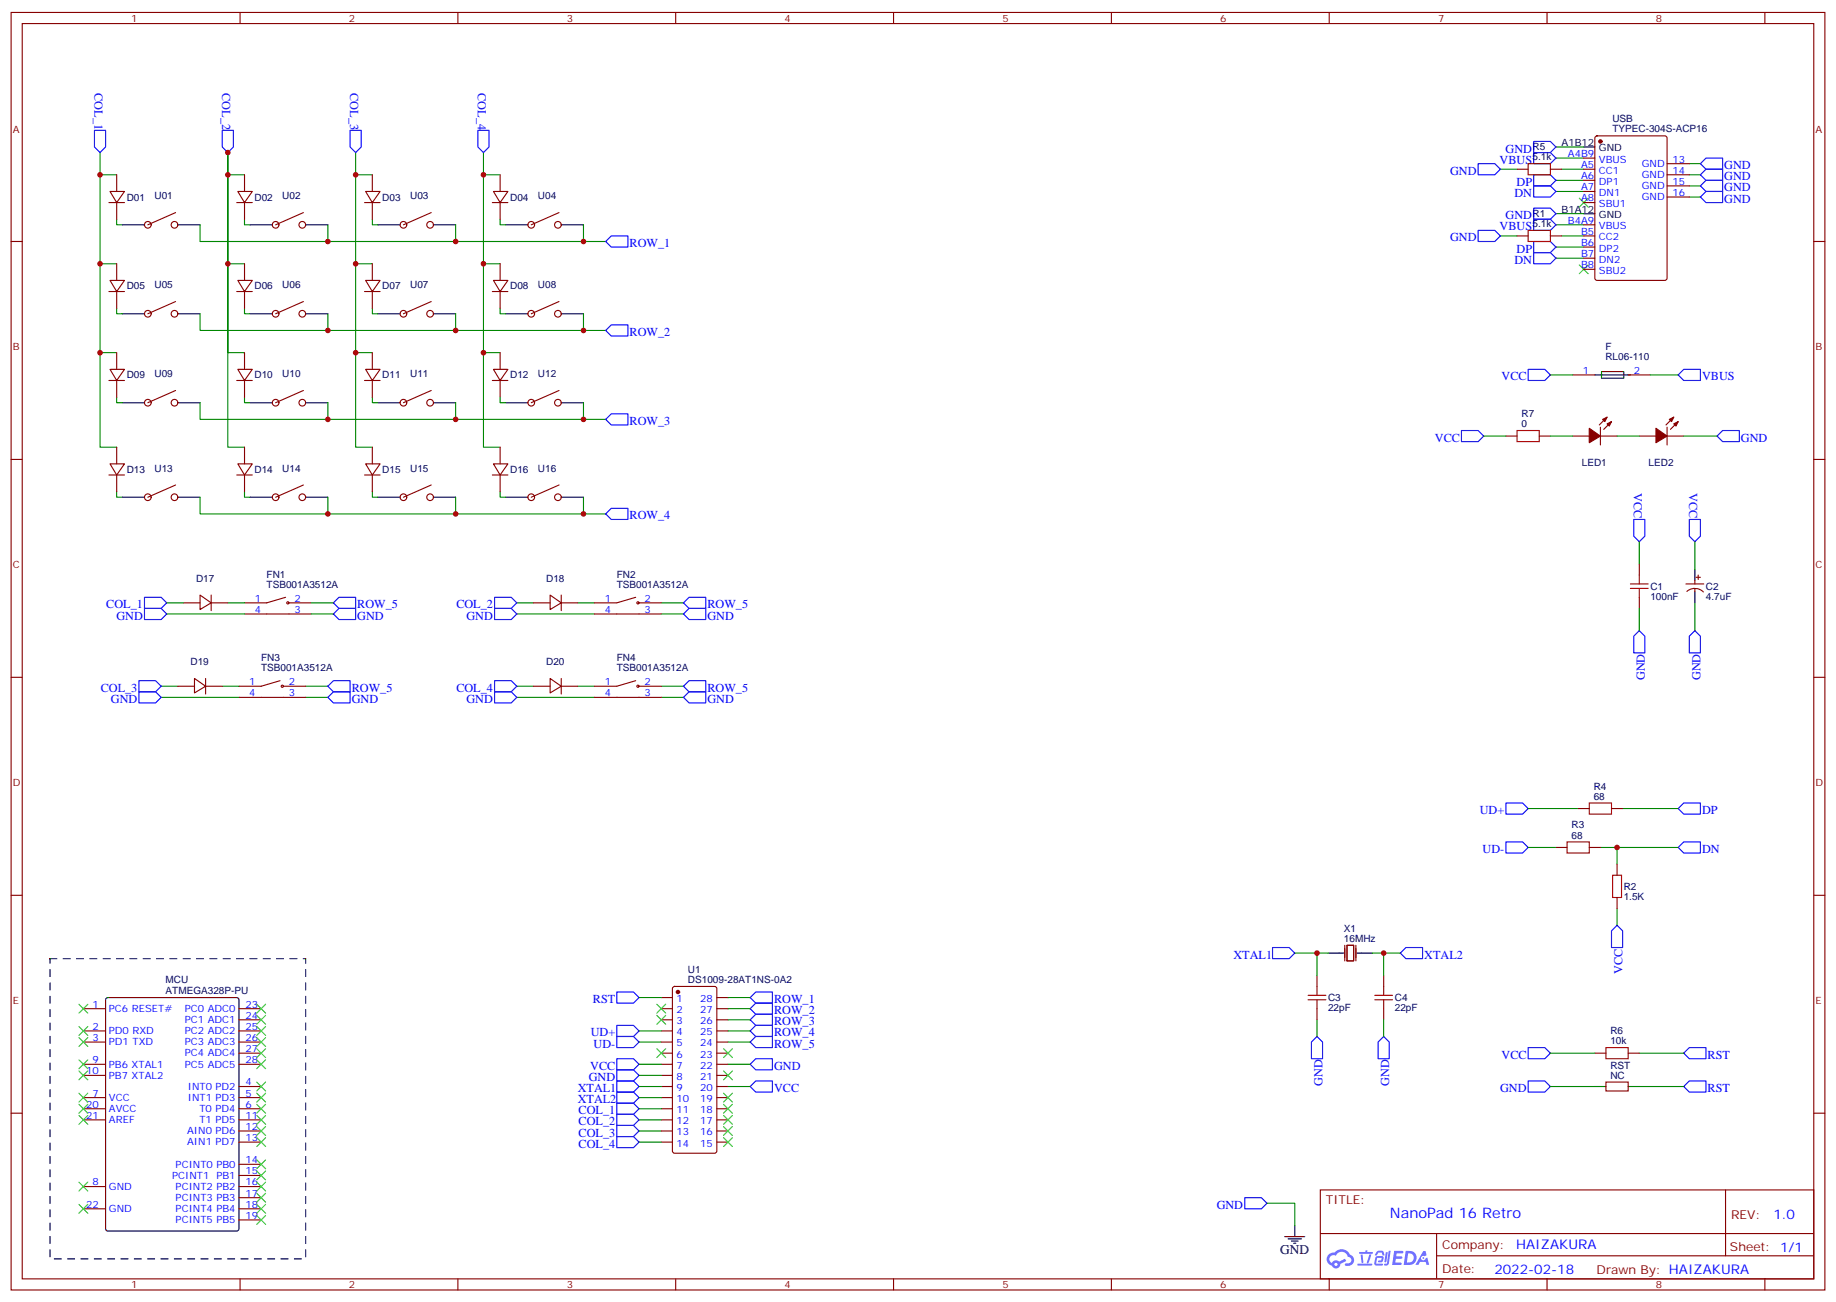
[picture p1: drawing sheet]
<svg xmlns="http://www.w3.org/2000/svg" width="583mm" height="413mm" viewBox="0 0 583 413" stroke-linecap="round" stroke-linejoin="round" font-family="sans-serif">
<g fill="none" stroke="#870000" stroke-width=".35">
<path d="M3.5 4h575.8v405.3h-575.8zM7.1 7.5h568.6v398.3h-568.6zM76.2 4v3.5M145.3 4v3.5M214.5 4v3.5M283.6 4v3.5M352.8 4v3.5M421.9 4v3.5M491.1 4v3.5M560.2 4v3.5M3.5 76.6h3.6M575.7 76.6h3.6"/>
<path d="M3.5 145.8h3.6M575.7 145.8h3.6M3.5 214.9h3.6M575.7 214.9h3.6M3.5 284.1h3.6M575.7 284.1h3.6M3.5 353.2h3.6M575.7 353.2h3.6M419.1 377.5h156.6v28.3h-156.6zM547.7 377.6v20.8M419.1 391.4h156.5M456 398.4h119.6"/>
<path d="M456 391.4v14.1M76.2 405.8v3.5M145.3 405.8v3.5M214.5 405.8v3.5M283.6 405.8v3.5M352.8 405.8v3.5M421.9 405.8v3.5M491.1 405.8v3.5M560.2 405.8v3.5"/>
</g>
<g fill="#5487ff">
<path d="M442.5 396.9h2.6l.3 .2-.1 .5-2 .1-.1 .9h1.6l.4 .4-.4 .4h-1.7l-.2 1.2h1.8l.2 .4-.2 .3-2.8 .1z"/>
<path d="M451.8 396.9h.7l.3 1.4-.6 .3a.74 .74 0 0 0-1.1 .3 .74 .74 0 0 0 .5 1 .74 .74 0 0 0 .9-.6l.5-.3 .6 2.3h-.8l-.2-.9h-1.9l-.5 .9h-.9z"/>
<path d="M439.9 397.3h.6l-.4 3a.31 .31 0 0 1-.4 .2 .31 .31 0 0 1-.2-.3z"/>
<path d="M440.8 396.9h.6l-.5 3.9a.89 .89 0 0 1-.7 .7 .89 .89 0 0 1-.9-.3l1-.4z"/>
<path d="M437.2 397l.6-.2 1.1 .1 .5 1.4h-.5l-.5-.9h-.8l-.6 .9h-.6z"/>
<path d="M436.8 398.7l1.8-.2a1.04 1.04 0 0 1 .6 1.1 1.04 1.04 0 0 1-.9 .9h-.6a.29 .29 0 0 1-.3-.3 .29 .29 0 0 1 .3-.3h.7l.2-.8-1.5 .1-.3 1.7h1.9a.29 .29 0 0 1 .3 .4 .29 .29 0 0 1-.3 .2h-2l-.4-.3 .2-2z"/>
<path d="M430.9 400.9h4.4a.3 .3 0 0 1 .3 .4 .3 .3 0 0 1-.3 .2h-4.3z"/>
<path d="M434.7 398h.6a4 4 0 0 1-1.2 2.8l-.2-.3z"/>
<path d="M431.9 398.1h.6l.3 2.3-.3 .4-.3-.3z"/>
<path d="M431.5 397.2h1.9l.2-.5h.5l-.1 .5h1.5a.29 .29 0 0 1 .3 .3 .29 .29 0 0 1-.3 .3h-3.9z"/>
<path d="M446.2 396.9l-.6 4.5h1.4a2.27 2.27 0 0 0 2.7-2.3 2.27 2.27 0 0 0-2.7-2.2zM447 397.7a1.5 1.5 0 0 1 1.8 1.5 1.5 1.5 0 0 1-1.9 1.4h-.3z"/>
<path d="M421.8 398a2.09 2.09 0 0 0 1 3.6 1.37 1.37 0 0 0 1.5 .9 1.37 1.37 0 0 0 1.1-1.5l1.9-.9-.4-.7-1.8 .9a1.4 1.4 0 0 0-2.3 .4 1.32 1.32 0 0 1-.7-1.8 1.32 1.32 0 0 1 2-.5 2.02 2.02 0 0 1 2-1.2 2.02 2.02 0 0 1 1.8 1.6 1.09 1.09 0 0 1 1 1.3 1.09 1.09 0 0 1-1.5 .7 .41 .41 0 0 0-.5 .4 .41 .41 0 0 0 .4 .4 1.89 1.89 0 0 0 2.4-1.1 1.89 1.89 0 0 0-1.2-2.4 2.98 2.98 0 0 0-5-.7l-1 .2zM423.6 401.2a.52 .52 0 0 1 1 0 .52 .52 0 0 1-1 0z"/>
<circle cx="451.8" cy="399.2" r=".28"/>
</g>
<g fill="none" stroke="#870000" stroke-width=".35">
<path d="M37 55.5v5.2M77.6 55.5v5.2M118.2 55.5v5.2M158.7 55.5v5.2M481.5 53.7h3.6M492.1 53.7h3.6M502.7 50.2h3.5M502.7 53.7h3.5M502.7 57.2h3.5M506.5 43.3l.4-.2h21.6l.6 .4 .1 44.8-.5 .6-21.8 .1-.6-.5-.1-44.7zM529.2 51.9h7M529.2 55.5h7"/>
<path d="M529.2 59h7M34.6 64.3h4.9M34.9 60.7h4.6l-2.5 3.6zM37 64.3v5.3M55.7 67.5l-8.8 3.8M75.1 64.3h5M75.5 60.7h4.6l-2.5 3.6zM77.6 64.3v5.3M96.3 67.5l-8.8 3.8M115.7 64.3h4.9M116.1 60.7h4.5l-2.4 3.6zM118.2 64.3v5.3"/>
<path d="M136.9 67.5l-8.8 3.8M156.3 64.3h4.9M156.6 60.7h4.6l-2.5 3.6zM158.7 64.3v5.3M177.4 67.5l-8.8 3.8M481.5 74.9h3.6M492.1 74.9h3.6M502.7 64.3h3.5M502.7 60.7h3.5M502.7 71.3h3.5M502.7 74.9h3.5M502.7 78.4h3.5"/>
<path d="M529.2 62.5h7M34.6 92.5h4.9M34.9 89h4.6l-2.5 3.5zM37 83.7v5.3M37 92.5v5.3M55.7 95.7l-8.8 3.9M75.1 92.5h5M75.5 89h4.6l-2.5 3.5zM77.6 83.7v5.3M77.6 92.5v5.3M96.3 95.7l-8.8 3.9M115.7 92.5h4.9"/>
<path d="M116.1 89h4.5l-2.4 3.5zM118.2 83.7v5.3M118.2 92.5v5.3M136.9 95.7l-8.8 3.9M156.3 92.5h4.9M156.6 89h4.6l-2.5 3.5zM158.7 83.7v5.3M158.7 92.5v5.3M177.4 95.7l-8.8 3.9M502.7 81.9h3.5M502.7 85.4h3.5M34.9 117.2h4.6l-2.5 3.5z"/>
<path d="M37 111.9v5.3M75.5 117.2h4.6l-2.5 3.5zM77.6 111.9v5.3M116.1 117.2h4.5l-2.4 3.5zM118.2 111.9v5.3M156.6 117.2h4.6l-2.5 3.5zM158.7 111.9v5.3M499.2 119h7M516.8 119h7.1M34.6 120.7h4.9M37 120.7v5.3M55.7 123.9l-8.8 3.9"/>
<path d="M75.1 120.7h5M77.6 120.7v5.3M96.3 123.9l-8.8 3.9M115.7 120.7h4.9M118.2 120.7v5.3M136.9 123.9l-8.8 3.9M156.3 120.7h4.9M158.7 120.7v5.3M177.4 123.9l-8.8 3.9M478 138.4h3.5M488.6 138.4h3.5M499.2 138.4h5.3"/>
<path d="M508 138.4h5.3M508 135.5v5.7M510.1 132.4l-2.5 2.4M511.5 133.8l-2.4 2.4M520.3 138.4h5.3M529.2 138.4h5.3M529.2 135.5v5.7M531.3 132.4l-2.5 2.4M532.7 133.8l-2.5 2.4M34.6 150.7h4.9M34.9 147.2h4.6l-2.5 3.5zM37 141.9v5.3"/>
<path d="M37 150.7v5.3M55.7 153.9l-8.8 3.9M75.1 150.7h5M75.5 147.2h4.6l-2.5 3.5zM77.6 141.9v5.3M77.6 150.7v5.3M96.3 153.9l-8.8 3.9M115.7 150.7h4.9M116.1 147.2h4.5l-2.4 3.5zM118.2 141.9v5.3M118.2 150.7v5.3M136.9 153.9l-8.8 3.9"/>
<path d="M156.3 150.7h4.9M156.6 147.2h4.6l-2.5 3.5zM158.7 141.9v5.3M158.7 150.7v5.3M177.4 153.9l-8.8 3.9M520.3 178.9v3.6M58.2 191.3h5.3M63.5 188.8l3.5 2.5-3.5 2.1zM67 191.3h5.3M67 188.8v4.9M77.6 194.8h21.2M90.7 189.5l-6 1.8h-7.1"/>
<path d="M91.7 191.3h7.1M169.3 191.3h5.3M174.6 188.8l3.6 2.5-3.6 2.1zM178.2 191.3h5.2M178.2 188.8v4.9M188.7 194.8h21.2M201.8 189.5l-6 1.8h-7.1M202.8 191.3h7.1M520.3 189.5v3.5M535.2 185.3h5.6M535.4 187.7a3.8 3.8 0 0 1 5.3 .1M538 184.2v1.1"/>
<path d="M538 186.7v1M538.3 183.2h1.5M539 182.5v1.4M56.4 217.7h5.3M61.7 215.3l3.6 2.4-3.6 2.2zM65.3 217.7h5.3M65.3 215.3v4.9M88.9 216l-6 1.7h-7.1M90 217.7h7M169.3 217.7h5.3M174.6 215.3l3.6 2.4-3.6 2.2zM178.2 217.7h5.2"/>
<path d="M178.2 215.3v4.9M201.8 216l-6 1.7h-7.1M202.8 217.7h7.1M75.8 221.3h21.2M188.7 221.3h21.2M500.9 256.5h3.6M511.5 256.5h3.6M493.9 268.9h3.5M504.5 268.9h3.5M513.3 274.2v3.5M426.9 299.9v5M427.6 299.9h2.1v5h-2.1z"/>
<path d="M430.4 299.9v5M513.3 284.8v3.5M209.9 316.5h3.5M213.7 313.2l.4-.2h12.7l.7 .4v51.8l-.4 .6-13 .1-.6-.5-.1-51.7zM227.5 316.5h3.6M418 309.5v3.5M439.2 309.5v3.5M26.5 320h7M26.5 327.1h7M26.5 330.6h7M26.5 337.7h7M75.8 320h7.1"/>
<path d="M75.8 323.6h7.1M75.8 327.1h7.1M75.8 330.6h7.1M75.8 334.2h7.1M75.8 337.7h7.1M209.9 320h3.5M209.9 323.6h3.5M209.9 327.1h3.5M209.9 330.6h3.5M209.9 334.2h3.5M209.9 337.7h3.5M227.5 320h3.6"/>
<path d="M227.5 323.6h3.6M227.5 327.1h3.6M227.5 330.6h3.6M227.5 334.2h3.6M227.5 337.7h3.6M418 320v3.6M439.2 320v3.6M506.2 334.2h3.6M516.8 334.2h3.5M26.5 341.2h7M26.5 348.3h7M26.5 351.8h7"/>
<path d="M26.5 355.3h7M75.8 344.7h7.1M75.8 348.3h7.1M75.8 351.8h7.1M75.8 355.3h7.1M75.8 358.8h7.1M209.9 341.2h3.5M209.9 344.7h3.5M209.9 348.3h3.5M209.9 351.8h3.5M209.9 355.3h3.5M209.9 358.8h3.5"/>
<path d="M227.5 341.2h3.6M227.5 344.7h3.6M227.5 348.3h3.6M227.5 351.8h3.6M227.5 355.3h3.6M227.5 358.8h3.6M509.8 343.3h7v2.8h-7zM26.5 376.5h7M75.8 362.4h7.1M75.8 376.5h7.1M75.8 369.4h7.1M75.8 373h7.1"/>
<path d="M209.9 362.4h3.5M227.5 362.4h3.6M26.5 383.5h7M75.8 380h7.1M75.8 383.5h7.1M75.8 387.1h7.1"/>
<circle cx="46.9" cy="71.3" r="1.06"/>
<circle cx="55.4" cy="71.3" r="1.06"/>
<circle cx="87.5" cy="71.3" r="1.06"/>
<circle cx="96" cy="71.3" r="1.06"/>
<circle cx="128.1" cy="71.3" r="1.06"/>
<circle cx="136.5" cy="71.3" r="1.06"/>
<circle cx="168.6" cy="71.3" r="1.06"/>
<circle cx="177.1" cy="71.3" r="1.06"/>
<circle cx="46.9" cy="99.6" r="1.06"/>
<circle cx="55.4" cy="99.6" r="1.06"/>
<circle cx="87.5" cy="99.6" r="1.06"/>
<circle cx="96" cy="99.6" r="1.06"/>
<circle cx="128.1" cy="99.6" r="1.06"/>
<circle cx="136.5" cy="99.6" r="1.06"/>
<circle cx="168.6" cy="99.6" r="1.06"/>
<circle cx="177.1" cy="99.6" r="1.06"/>
<circle cx="46.9" cy="127.8" r="1.06"/>
<circle cx="55.4" cy="127.8" r="1.06"/>
<circle cx="87.5" cy="127.8" r="1.06"/>
<circle cx="96" cy="127.8" r="1.06"/>
<circle cx="128.1" cy="127.8" r="1.06"/>
<circle cx="136.5" cy="127.8" r="1.06"/>
<circle cx="168.6" cy="127.8" r="1.06"/>
<circle cx="177.1" cy="127.8" r="1.06"/>
<circle cx="46.9" cy="157.8" r="1.06"/>
<circle cx="55.4" cy="157.8" r="1.06"/>
<circle cx="87.5" cy="157.8" r="1.06"/>
<circle cx="96" cy="157.8" r="1.06"/>
<circle cx="128.1" cy="157.8" r="1.06"/>
<circle cx="136.5" cy="157.8" r="1.06"/>
<circle cx="168.6" cy="157.8" r="1.06"/>
<circle cx="177.1" cy="157.8" r="1.06"/>
<circle cx="91.4" cy="191.3" r=".35"/>
<circle cx="202.5" cy="191.3" r=".35"/>
<circle cx="89.6" cy="217.7" r=".35"/>
<circle cx="202.5" cy="217.7" r=".35"/>
</g>
<g fill="#870000" stroke="#870000" stroke-width=".35">
<path d="M510.1 134.5l1.4-.7-.7 1.4z"/>
<path d="M508.7 133.1l1.4-.7-.7 1.4z"/>
<path d="M504.5 135.9l3.5 2.5-3.5 2.1z"/>
<path d="M531.3 134.5l1.4-.7-.7 1.4z"/>
<path d="M529.9 133.1l1.4-.7-.7 1.4z"/>
<path d="M525.6 135.9l3.6 2.5-3.6 2.1z"/>
<circle cx="215.2" cy="314.7" r=".53"/>
<circle cx="508" cy="44.9" r=".53"/>
</g>
<g fill="none" stroke="#000" stroke-width=".35">
<path d="M502.7 46.6h3.5M38.8 71.3h7.1M56.4 71.3h7.1M79.4 71.3h7M97 71.3h7.1M119.9 71.3h7.1M137.6 71.3h7M160.5 71.3h7.1M178.2 71.3h7M502.7 67.8h3.5M38.8 99.6h7.1M56.4 99.6h7.1"/>
<path d="M79.4 99.6h7M97 99.6h7.1M119.9 99.6h7.1M137.6 99.6h7M160.5 99.6h7.1M178.2 99.6h7M506.2 119h11.3M508.4 117.9h7v2.1h-7zM38.8 127.8h7.1M56.4 127.8h7.1M79.4 127.8h7M97 127.8h7.1"/>
<path d="M119.9 127.8h7.1M137.6 127.8h7M160.5 127.8h7.1M178.2 127.8h7M38.8 157.8h7.1M56.4 157.8h7.1M79.4 157.8h7M97 157.8h7.1M119.9 157.8h7.1M137.6 157.8h7M160.5 157.8h7.1M178.2 157.8h7"/>
<path d="M538 180.7v3.5M538 187.7v3.6M33.7 316.7l.5-.2h40.9l.7 .4v73l-.4 .6-41.2 .1-.6-.5-.1-72.9zM421.6 302.4h4.9M430.7 302.4h5M506.2 344.7h3.6M516.8 344.7h3.5M407.8 392.4h6.4M408.9 393.1h4.2M409.9 393.8h2.1M410.6 394.5h.7M411 388.8v3.6"/>
</g>
<g fill="none" stroke="#3c3" stroke-width=".35">
<path d="M501.3 62.9l2.8 2.8M504.1 62.9l-2.8 2.8M501.3 84l2.8 2.9M504.1 84l-2.8 2.9M25 318.6l2.9 2.9M27.9 318.6l-2.9 2.9M81.5 318.6l2.8 2.9M84.3 318.6l-2.8 2.9M208.5 318.6l2.8 2.9M211.3 318.6l-2.8 2.9M25 325.7l2.9 2.8M25 329.2l2.9 2.8"/>
<path d="M25 336.3l2.9 2.8M25 339.8l2.9 2.8M27.9 325.7l-2.9 2.8M27.9 329.2l-2.9 2.8M27.9 336.3l-2.9 2.8M27.9 339.8l-2.9 2.8M81.5 322.2l2.8 2.8M81.5 325.7l2.8 2.8M81.5 329.2l2.8 2.8M81.5 332.7l2.8 2.9M81.5 336.3l2.8 2.8M84.3 325.7l-2.8 2.8"/>
<path d="M84.3 322.2l-2.8 2.8M84.3 329.2l-2.8 2.8M84.3 332.7l-2.8 2.9M84.3 336.3l-2.8 2.8M208.5 332.7l2.8 2.9M208.5 322.2l2.8 2.8M211.3 322.2l-2.8 2.8M211.3 332.7l-2.8 2.9M229.7 339.8l2.8 2.8M229.7 332.7l2.8 2.9M232.5 339.8l-2.8 2.8M232.5 332.7l-2.8 2.9"/>
<path d="M25 346.9l2.9 2.8M25 350.4l2.9 2.8M25 353.9l2.9 2.8M27.9 346.9l-2.9 2.8M27.9 350.4l-2.9 2.8M27.9 353.9l-2.9 2.8M81.5 343.3l2.8 2.8M81.5 346.9l2.8 2.8M81.5 350.4l2.8 2.8M81.5 353.9l2.8 2.8M81.5 357.4l2.8 2.9M84.3 343.3l-2.8 2.8"/>
<path d="M84.3 346.9l-2.8 2.8M84.3 350.4l-2.8 2.8M84.3 353.9l-2.8 2.8M84.3 357.4l-2.8 2.9M229.7 353.9l2.8 2.8M229.7 350.4l2.8 2.8M229.7 346.9l2.8 2.8M229.7 357.4l2.8 2.9M232.5 353.9l-2.8 2.8M232.5 350.4l-2.8 2.8M232.5 346.9l-2.8 2.8M232.5 357.4l-2.8 2.9"/>
<path d="M25 375.1l2.9 2.8M27.9 375.1l-2.9 2.8M81.5 361l2.8 2.8M81.5 368l2.8 2.8M81.5 371.5l2.8 2.9M81.5 375.1l2.8 2.8M81.5 378.6l2.8 2.8M84.3 361l-2.8 2.8M84.3 368l-2.8 2.8M84.3 371.5l-2.8 2.9M84.3 375.1l-2.8 2.8M84.3 378.6l-2.8 2.8"/>
<path d="M229.7 361l2.8 2.8M232.5 361l-2.8 2.8M25 382.1l2.9 2.9M27.9 382.1l-2.9 2.9M81.5 382.1l2.8 2.9M81.5 385.7l2.8 2.8M84.3 382.1l-2.8 2.9M84.3 385.7l-2.8 2.8"/>
</g>
<g fill="none" stroke="#00f" stroke-width=".35">
<path d="M30 41.3h3.5v5.3l-1.8 1.8-1.7-1.8zM70.6 41.3h3.5v5.3l-1.8 1.8-1.7-1.8zM111.1 41.3h3.6v5.3l-1.8 1.8-1.8-1.8zM151.7 41.3h3.5v5.3l-1.7 1.8-1.8-1.8zM469.2 51.9h5.3l1.7 1.8-1.7 1.8h-5.3zM486.8 59h5.3l1.8 1.7-1.8 1.8h-5.3zM486.8 55.5h5.3l1.8 1.7-1.8 1.8h-5.3zM486.8 48.4h5.3l1.8 1.8-1.8 1.7h-5.3zM486.8 44.9h5.3l1.8 1.7-1.8 1.8h-5.3zM541.5 57.2h5.3v3.5h-5.3l-1.7-1.7zM541.5 53.7h5.3v3.5h-5.3l-1.7-1.7zM541.5 50.2h5.3v3.5h-5.3l-1.7-1.8z"/>
<path d="M192.3 76.6l1.7-1.7h5.3v3.5h-5.3zM469.2 73.1h5.3l1.7 1.8-1.7 1.7h-5.3zM486.8 76.6h5.3l1.8 1.8-1.8 1.8h-5.3zM486.8 69.6h5.3l1.8 1.7-1.8 1.8h-5.3zM486.8 66h5.3l1.8 1.8-1.8 1.8h-5.3zM541.5 60.7h5.3v3.6h-5.3l-1.7-1.8zM486.8 80.2h5.3l1.8 1.7-1.8 1.8h-5.3zM194 103.1h5.3v3.5h-5.3l-1.7-1.8zM485.1 117.2h5.3l1.7 1.8-1.7 1.7h-5.3zM532.7 119l1.8-1.8h5.3v3.5h-5.3zM194 131.3h5.3v3.5h-5.3l-1.7-1.7zM463.9 136.6h5.3l1.8 1.8-1.8 1.7h-5.3z"/>
<path d="M546.8 136.6h5.3v3.5h-5.3l-1.8-1.7zM194 161.3h5.3v3.5h-5.3l-1.7-1.7zM518.6 164.8h3.5v5.3l-1.8 1.8-1.7-1.8zM536.2 164.8h3.6v5.3l-1.8 1.8-1.8-1.8zM45.9 189.5h5.3l1.7 1.8-1.7 1.7h-5.3zM45.9 193h5.3l1.7 1.8-1.7 1.8h-5.3zM107.6 189.5h5.3v3.5h-5.3l-1.8-1.7zM107.6 193h5.3v3.6h-5.3l-1.8-1.8zM157 193h5.3l1.7 1.8-1.7 1.8h-5.3zM157 189.5h5.3l1.7 1.8-1.7 1.7h-5.3zM218.7 193h5.3v3.6h-5.3l-1.7-1.8zM218.7 189.5h5.3v3.5h-5.3l-1.7-1.7z"/>
<path d="M44.1 219.5h5.3l1.8 1.8-1.8 1.7h-5.3zM44.1 216h5.3l1.8 1.7-1.8 1.8h-5.3zM105.8 219.5h5.3v3.5h-5.3l-1.7-1.7zM105.8 216h5.3v3.5h-5.3l-1.7-1.8zM157 219.5h5.3l1.7 1.8-1.7 1.7h-5.3zM157 216h5.3l1.7 1.7-1.7 1.8h-5.3zM218.7 219.5h5.3v3.5h-5.3l-1.7-1.7zM218.7 216h5.3v3.5h-5.3l-1.7-1.8zM520.3 200.1l1.8 1.8v5.3h-3.5v-5.3zM538 200.1l1.8 1.8v5.3h-3.6v-5.3zM478 254.8h5.3l1.8 1.7-1.8 1.8h-5.3zM534.5 254.8h5.3v3.5h-5.3l-1.8-1.8z"/>
<path d="M478 267.1h5.3l1.8 1.8-1.8 1.8h-5.3zM534.5 267.1h5.3v3.6h-5.3l-1.8-1.8zM513.3 293.6l1.8 1.7v5.3h-3.6v-5.3zM195.8 314.7h5.3l1.7 1.8-1.7 1.8h-5.3zM239.9 314.7h5.3v3.6h-5.3l-1.8-1.8zM239.9 318.3h5.3v3.5h-5.3l-1.8-1.8zM403.9 300.6h5.3l1.8 1.8-1.8 1.8h-5.3zM446.3 300.6h5.3v3.6h-5.3l-1.8-1.8zM195.8 339.4h5.3l1.7 1.8-1.7 1.8h-5.3zM195.8 335.9h5.3l1.7 1.8-1.7 1.7h-5.3zM195.8 328.9h5.3l1.7 1.7-1.7 1.8h-5.3zM195.8 325.3h5.3l1.7 1.8-1.7 1.8h-5.3z"/>
<path d="M238.1 337.7l1.8-1.8h5.3v3.5h-5.3zM238.1 323.6l1.8-1.8h5.3v3.5h-5.3zM239.9 325.3h5.3v3.6h-5.3l-1.8-1.8zM239.9 328.9h5.3v3.5h-5.3l-1.8-1.8zM418 328.9l1.8 1.7v5.3h-3.5v-5.3zM437.4 330.6l1.8-1.7 1.8 1.7v5.3h-3.6zM485.1 332.4h5.3l1.7 1.8-1.7 1.7h-5.3zM536.2 332.4h5.3v3.5h-5.3l-1.7-1.7zM195.8 343h5.3l1.7 1.7-1.7 1.8h-5.3zM195.8 346.5h5.3l1.7 1.8-1.7 1.7h-5.3zM195.8 350h5.3l1.7 1.8-1.7 1.8h-5.3zM195.8 353.6h5.3l1.7 1.7-1.7 1.8h-5.3z"/>
<path d="M195.8 357.1h5.3l1.7 1.7-1.7 1.8h-5.3zM239.9 343h5.3v3.5h-5.3l-1.8-1.8zM485.1 343h5.3l1.7 1.7-1.7 1.8h-5.3zM536.2 343h5.3v3.5h-5.3l-1.7-1.8zM195.8 360.6h5.3l1.7 1.8-1.7 1.7h-5.3zM395.1 380h5.3l1.8 1.8-1.8 1.7h-5.3z"/>
</g>
<g fill="none" stroke="#008700" stroke-width=".35">
<path d="M31.7 48.4v63.5h5.3M31.7 55.5h5.3M72.3 55.5h5.3M112.9 48.4v63.5h5.3M112.9 55.5h5.3M153.5 48.4v93.5h5.2M153.5 55.5h5.2M476.2 53.7h5.3M493.9 57.2h8.8M493.9 50.2h8.8M493.9 46.6h8.8M495.7 53.7h7"/>
<path d="M536.2 55.5h3.6M536.2 59h3.6M536.2 51.9h3.6M37 69.6v1.7h1.8M63.5 71.3v5.3h128.8M77.6 69.6v1.7h1.8M104.1 71.3v5.3M118.2 69.6v1.7h1.7M144.6 71.3v5.3M158.7 69.6v1.7h1.8M185.2 71.3v5.3M476.2 74.9h5.3"/>
<path d="M493.9 78.4h8.8M493.9 60.7h8.8M493.9 71.3h8.8M493.9 67.8h8.8M495.7 74.9h7M536.2 62.5h3.6M31.7 83.7h5.3M37 97.8v1.8h1.8M63.5 99.6v5.2h128.8M72.3 83.7h5.3M77.6 97.8v1.8h1.8M104.1 99.6v5.2"/>
<path d="M112.9 83.7h5.3M118.2 97.8v1.8h1.7M144.6 99.6v5.2M153.5 83.7h5.2M158.7 97.8v1.8h1.8M185.2 99.6v5.2M493.9 81.9h8.8M31.7 111.9v30h5.3M77.6 111.9h-5.3v-63.5v93.5h5.3M112.9 111.9v30h5.3M153.5 111.9h5.2M492.1 119h7.1"/>
<path d="M523.9 119h8.8M37 126v1.8h1.8M63.5 127.8v5.3h128.8M77.6 126v1.8h1.8M104.1 127.8v5.3M118.2 126v1.8h1.7M144.6 127.8v5.3M158.7 126v1.8h1.8M185.2 127.8v5.3M471 138.4h7M492.1 138.4h7.1M513.3 138.4h7"/>
<path d="M534.5 138.4h10.5M37 156v1.8h1.8M63.5 157.8v5.3h128.8M77.6 156v1.8h1.8M104.1 157.8v5.3M118.2 156v1.8h1.7M144.6 157.8v5.3M158.7 156v1.8h1.8M185.2 157.8v5.3M520.3 171.9v7M538 171.9v8.8M52.9 191.3h5.3"/>
<path d="M52.9 194.8h24.7M72.3 191.3h5.3M98.8 191.3h7M98.8 194.8h7M164 191.3h5.3M164 194.8h24.7M183.4 191.3h5.3M209.9 191.3h7.1M209.9 194.8h7.1M520.3 193v7.1M538 191.3v8.8M51.2 217.7h5.2"/>
<path d="M70.6 217.7h5.2M97 217.7h7.1M164 217.7h5.3M183.4 217.7h5.3M209.9 217.7h7.1M51.2 221.3h24.6M97 221.3h7.1M164 221.3h24.7M209.9 221.3h7.1M485.1 256.5h15.8M515.1 256.5h17.6M485.1 268.9h8.8"/>
<path d="M508 268.9h24.7M513.3 268.9v5.3M513.3 288.3v5.3M202.8 316.5h7.1M231.1 316.5h7M411 302.4h10.6M418 302.4v7.1M435.7 302.4h8.8M439.2 302.4v7.1M202.8 337.7h7.1M202.8 327.1h7.1M202.8 330.6h7.1"/>
<path d="M231.1 337.7h7M231.1 327.1h7M231.1 330.6h7M231.1 320h7M231.1 323.6h7M418 323.6v5.3M439.2 323.6v5.3M492.1 334.2h14.1M520.3 334.2h14.2M202.8 341.2h7.1M202.8 344.7h7.1M202.8 348.3h7.1"/>
<path d="M202.8 351.8h7.1M202.8 355.3h7.1M202.8 358.8h7.1M231.1 344.7h7M492.1 344.7h14.1M520.3 344.7h14.2M202.8 362.4h7.1M402.2 381.8h8.8v7"/>
</g>
<g fill="none" stroke="#a10000" stroke-width=".35">
<path d="M485.1 51.9h7v3.6h-7zM485.1 73.1h7v3.5h-7zM481.5 136.6h7.1v3.5h-7.1zM517.5 186.7h5.7M517.5 185.3h5.7M520.3 182.5v2.8M520.3 186.7v2.8M504.5 254.8h7v3.5h-7zM497.4 267.1h7.1v3.6h-7.1zM511.9 277.7h2.8v7.1h-2.8zM415.2 315.8h5.7M415.2 317.2h5.7"/>
<path d="M418 313v2.8M418 317.2v2.8M436.4 315.8h5.6M436.4 317.2h5.6M439.2 313v2.8M439.2 317.2v2.8M509.8 332.4h7v3.5h-7z"/>
</g>
<path d="M15.9 304.2h81.1v95.2h-81.1z" fill="none" stroke="#000" stroke-width=".35" stroke-dasharray="2.1 2.1"/>
<g fill="#c00">
<circle cx="153.5" cy="111.9" r=".88"/>
<circle cx="153.5" cy="83.7" r=".88"/>
<circle cx="153.5" cy="55.5" r=".88"/>
<circle cx="104.1" cy="163.1" r=".88"/>
<circle cx="144.6" cy="163.1" r=".88"/>
<circle cx="185.2" cy="163.1" r=".88"/>
<circle cx="112.9" cy="111.9" r=".88"/>
<circle cx="72.3" cy="48.4" r=".88"/>
<circle cx="31.8" cy="111.9" r=".88"/>
<circle cx="185.2" cy="133.1" r=".88"/>
<circle cx="185.2" cy="104.8" r=".88"/>
<circle cx="185.2" cy="76.6" r=".88"/>
<circle cx="144.6" cy="133.1" r=".88"/>
<circle cx="104.1" cy="133.1" r=".88"/>
<circle cx="144.6" cy="76.6" r=".88"/>
<circle cx="104.1" cy="76.6" r=".88"/>
<circle cx="144.6" cy="104.8" r=".88"/>
<circle cx="104.1" cy="104.8" r=".88"/>
<circle cx="112.9" cy="83.7" r=".88"/>
<circle cx="112.9" cy="55.5" r=".88"/>
<circle cx="72.3" cy="83.7" r=".88"/>
<circle cx="72.3" cy="55.5" r=".88"/>
<circle cx="31.8" cy="83.7" r=".88"/>
<circle cx="31.8" cy="55.5" r=".88"/>
<circle cx="513.3" cy="268.9" r=".88"/>
<circle cx="418" cy="302.4" r=".88"/>
<circle cx="439.2" cy="302.4" r=".88"/>
</g>
<text font-size="4.6" fill="#00f" x="441.2" y="386.6">NanoPad 16 Retro</text>
<g font-size="4.2" fill="#00f">
<text x="562.9" y="386.8">1.0</text>
<text x="481.3" y="396.4">HAIZAKURA</text>
<text x="474.4" y="404.2">2022-02-18</text>
</g>
<text font-size="4.2" x="406.4" y="398">GND</text>
<g font-size="3.9" fill="#00f">
<text x="30" y="29.5" transform="rotate(90 30 29.5)">COL_1</text>
<text x="70.6" y="29.5" transform="rotate(90 70.6 29.5)">COL_2</text>
<text x="111.1" y="29.5" transform="rotate(90 111.1 29.5)">COL_3</text>
<text x="151.7" y="29.5" transform="rotate(90 151.7 29.5)">COL_4</text>
<text x="476" y="51.9">VBUS</text>
<text x="477.9" y="48.4">GND</text>
<text x="547.3" y="53.7">GND</text>
<text x="460.3" y="55.5">GND</text>
<text x="481.4" y="59">DP</text>
<text x="547.3" y="57.2">GND</text>
<text x="480.7" y="62.5">DN</text>
<text x="547.3" y="64.3">GND</text>
<text x="547.3" y="60.7">GND</text>
<text x="477.9" y="69.6">GND</text>
<text x="460.3" y="76.6">GND</text>
<text x="476" y="73.1">VBUS</text>
<text x="199.8" y="78.4">ROW_1</text>
<text x="480.7" y="83.7">DN</text>
<text x="481.4" y="80.2">DP</text>
<text x="199.8" y="106.6">ROW_2</text>
<text x="476.6" y="120.7">VCC</text>
<text x="540.3" y="120.7">VBUS</text>
<text x="199.8" y="134.8">ROW_3</text>
<text x="455.5" y="140.1">VCC</text>
<text x="552.6" y="140.1">GND</text>
<text x="518.6" y="156.5" transform="rotate(90 518.6 156.5)">VCC</text>
<text x="536.2" y="156.5" transform="rotate(90 536.2 156.5)">VCC</text>
<text x="199.8" y="164.8">ROW_4</text>
<text x="33.7" y="193">COL_1</text>
<text x="36.9" y="196.6">GND</text>
<text x="113.4" y="193">ROW_5</text>
<text x="113.4" y="196.6">GND</text>
<text x="144.9" y="193">COL_2</text>
<text x="148.1" y="196.6">GND</text>
<text x="224.5" y="196.6">GND</text>
<text x="224.5" y="193">ROW_5</text>
<text x="522.1" y="215.8" transform="rotate(-90 522.1 215.8)">GND</text>
<text x="539.8" y="215.8" transform="rotate(-90 539.8 215.8)">GND</text>
<text x="32" y="219.5">COL_3</text>
<text x="111.7" y="219.5">ROW_5</text>
<text x="144.9" y="219.5">COL_4</text>
<text x="224.5" y="219.5">ROW_5</text>
<text x="35.2" y="223">GND</text>
<text x="111.7" y="223">GND</text>
<text x="148.1" y="223">GND</text>
<text x="224.5" y="223">GND</text>
<text x="469.7" y="258.3">UD+</text>
<text x="540.3" y="258.3">DP</text>
<text x="470.6" y="270.7">UD-</text>
<text x="540.3" y="270.7">DN</text>
<text x="391.5" y="304.2">XTAL1</text>
<text x="452.1" y="304.2">XTAL2</text>
<text x="515.1" y="308.9" transform="rotate(-90 515.1 308.9)">VCC</text>
<text x="188.2" y="318.3">RST</text>
<text x="245.7" y="318.3">ROW_1</text>
<text x="245.7" y="321.8">ROW_2</text>
<text x="187.5" y="328.9">UD+</text>
<text x="245.7" y="325.3">ROW_3</text>
<text x="245.7" y="328.9">ROW_4</text>
<text x="188.4" y="332.4">UD-</text>
<text x="245.7" y="332.4">ROW_5</text>
<text x="476.6" y="335.9">VCC</text>
<text x="542" y="335.9">RST</text>
<text x="187.3" y="339.4">VCC</text>
<text x="245.7" y="339.4">GND</text>
<text x="183.4" y="346.5">XTAL1</text>
<text x="186.9" y="343">GND</text>
<text x="245.7" y="346.5">VCC</text>
<text x="419.8" y="344.6" transform="rotate(-90 419.8 344.6)">GND</text>
<text x="441" y="344.6" transform="rotate(-90 441 344.6)">GND</text>
<text x="476.2" y="346.5">GND</text>
<text x="542" y="346.5">RST</text>
<text x="183.4" y="350">XTAL2</text>
<text x="183.7" y="353.6">COL_1</text>
<text x="183.7" y="357.1">COL_2</text>
<text x="183.7" y="360.6">COL_3</text>
<text x="183.7" y="364.1">COL_4</text>
<text x="386.2" y="383.5">GND</text>
</g>
<g font-size="3.9" fill="#800">
<text x="420.9" y="382.1">TITLE:</text>
<text x="549.5" y="386.8">REV:</text>
<text x="457.8" y="396.3">Company:</text>
<text x="549.1" y="396.9">Sheet: 1/1</text>
<text x="457.8" y="404">Date:</text>
<text x="506.8" y="404.1">Drawn By: HAIZAKURA</text>
</g>
<g font-size="3.2" fill="#800">
<text x="41.6" y="6.9">1</text>
<text x="110.8" y="6.9">2</text>
<text x="179.9" y="6.9">3</text>
<text x="249.1" y="6.9">4</text>
<text x="318.2" y="6.9">5</text>
<text x="387.3" y="6.9">6</text>
<text x="456.5" y="6.9">7</text>
<text x="525.6" y="6.9">8</text>
<text x="4.1" y="42.1">A</text>
<text x="576.3" y="42.1">A</text>
<text x="4.1" y="111.2">B</text>
<text x="576.3" y="111.2">B</text>
<text x="4.1" y="180.3">C</text>
<text x="576.3" y="180.3">C</text>
<text x="4.1" y="249.5">D</text>
<text x="576.3" y="249.5">D</text>
<text x="4.1" y="318.6">E</text>
<text x="576.3" y="318.6">E</text>
<text x="41.6" y="408.8">1</text>
<text x="110.8" y="408.8">2</text>
<text x="179.9" y="408.8">3</text>
<text x="249.1" y="408.8">4</text>
<text x="318.2" y="408.8">5</text>
<text x="387.3" y="408.8">6</text>
<text x="456.5" y="408.8">7</text>
<text x="525.6" y="408.8">8</text>
</g>
<g font-size="3.2" fill="#000080">
<text x="511.8" y="41.8">TYPEC-304S-ACP16</text>
<text x="511.8" y="38.6">USB</text>
<text x="486.5" y="47.7">R5</text>
<text x="486.5" y="50.9">5.1k</text>
<text x="40.2" y="63.6">D01</text>
<text x="49" y="63.2">U01</text>
<text x="80.8" y="63.6">D02</text>
<text x="89.6" y="63.2">U02</text>
<text x="121.4" y="63.6">D03</text>
<text x="130.2" y="63.2">U03</text>
<text x="161.9" y="63.6">D04</text>
<text x="170.8" y="63.2">U04</text>
<text x="486.5" y="68.8">R1</text>
<text x="486.5" y="72">5.1k</text>
<text x="40.2" y="91.9">D05</text>
<text x="49" y="91.4">U05</text>
<text x="80.8" y="91.9">D06</text>
<text x="89.6" y="91.4">U06</text>
<text x="121.4" y="91.9">D07</text>
<text x="130.2" y="91.4">U07</text>
<text x="161.9" y="91.9">D08</text>
<text x="170.8" y="91.4">U08</text>
<text x="509.6" y="111">F</text>
<text x="49" y="119.6">U09</text>
<text x="89.6" y="119.6">U10</text>
<text x="130.2" y="119.6">U11</text>
<text x="170.8" y="119.6">U12</text>
<text x="509.6" y="114.2">RL06-110</text>
<text x="40.2" y="120.1">D09</text>
<text x="80.8" y="120.1">D10</text>
<text x="121.4" y="120.1">D11</text>
<text x="161.9" y="120.1">D12</text>
<text x="483" y="135.5">0</text>
<text x="483" y="132.3">R7</text>
<text x="49" y="149.6">U13</text>
<text x="89.6" y="149.6">U14</text>
<text x="130.2" y="149.6">U15</text>
<text x="170.8" y="149.6">U16</text>
<text x="502.1" y="148">LED1</text>
<text x="523.3" y="148">LED2</text>
<text x="40.2" y="150.1">D13</text>
<text x="80.8" y="150.1">D14</text>
<text x="121.4" y="150.1">D15</text>
<text x="161.9" y="150.1">D16</text>
<text x="62.2" y="184.6">D17</text>
<text x="84.6" y="183.4">FN1</text>
<text x="173.4" y="184.6">D18</text>
<text x="195.7" y="183.4">FN2</text>
<text x="84.6" y="186.6">TSB001A3512A</text>
<text x="195.7" y="186.6">TSB001A3512A</text>
<text x="523.9" y="190.3">100nF</text>
<text x="523.9" y="187.1">C1</text>
<text x="541.5" y="190.3">4.7uF</text>
<text x="541.5" y="187.1">C2</text>
<text x="82.9" y="209.9">FN3</text>
<text x="195.7" y="209.9">FN4</text>
<text x="60.5" y="211">D19</text>
<text x="82.9" y="213">TSB001A3512A</text>
<text x="173.4" y="211">D20</text>
<text x="195.7" y="213">TSB001A3512A</text>
<text x="505.9" y="250.5">R4</text>
<text x="505.9" y="253.7">68</text>
<text x="498.8" y="262.9">R3</text>
<text x="498.8" y="266.1">68</text>
<text x="515.4" y="285.6">1.5K</text>
<text x="515.4" y="282.4">R2</text>
<text x="426.6" y="298.9">16MHz</text>
<text x="426.6" y="295.7">X1</text>
<text x="218.4" y="311.9">DS1009-28AT1NS-0A2</text>
<text x="218.4" y="308.7">U1</text>
<text x="52.6" y="315.3">ATMEGA328P-PU</text>
<text x="52.6" y="312">MCU</text>
<text x="421.6" y="317.6">C3</text>
<text x="442.7" y="317.6">C4</text>
<text x="421.6" y="320.8">22pF</text>
<text x="442.7" y="320.8">22pF</text>
<text x="511.2" y="328.1">R6</text>
<text x="511.2" y="331.3">10k</text>
<text x="511.2" y="339.1">RST</text>
<text x="511.2" y="342.3">NC</text>
</g>
<g font-size="3.2">
<text x="495.7" y="46.3">A1B12</text>
<text x="507.5" y="48">GND</text>
<text x="495.7" y="67.5">B1A12</text>
<text x="507.5" y="69.2">GND</text>
</g>
<g font-size="3.2" fill="#00f">
<text x="497.7" y="49.8">A4B9</text>
<text x="501.9" y="53.3">A5</text>
<text x="507.5" y="51.6">VBUS</text>
<text x="521.2" y="53">GND</text>
<text x="530.9" y="51.6">13</text>
<text x="501.9" y="56.9">A6</text>
<text x="507.5" y="55.1">CC1</text>
<text x="507.5" y="58.6">DP1</text>
<text x="521.2" y="56.5">GND</text>
<text x="530.9" y="55.1">14</text>
<text x="530.9" y="58.6">15</text>
<text x="501.9" y="60.4">A7</text>
<text x="501.9" y="63.9">A8</text>
<text x="507.5" y="62.2">DN1</text>
<text x="507.5" y="65.7">SBU1</text>
<text x="521.2" y="60">GND</text>
<text x="521.2" y="63.6">GND</text>
<text x="530.9" y="62.2">16</text>
<text x="497.7" y="71">B4A9</text>
<text x="501.9" y="74.5">B5</text>
<text x="507.5" y="72.7">VBUS</text>
<text x="507.5" y="76.3">CC2</text>
<text x="501.9" y="78">B6</text>
<text x="501.9" y="81.6">B7</text>
<text x="507.5" y="79.8">DP2</text>
<text x="507.5" y="83.3">DN2</text>
<text x="501.9" y="85.1">B8</text>
<text x="507.5" y="86.9">SBU2</text>
<text x="502.5" y="118.6">1</text>
<text x="518.6" y="118.6">2</text>
<text x="80.9" y="190.9">1</text>
<text x="93.5" y="190.9">2</text>
<text x="192" y="190.9">1</text>
<text x="204.6" y="190.9">2</text>
<text x="80.9" y="194.5">4</text>
<text x="93.5" y="194.5">3</text>
<text x="192" y="194.5">4</text>
<text x="204.6" y="194.5">3</text>
<text x="79.1" y="217.4">1</text>
<text x="79.1" y="220.9">4</text>
<text x="91.7" y="217.4">2</text>
<text x="91.7" y="220.9">3</text>
<text x="192" y="217.4">1</text>
<text x="192" y="220.9">4</text>
<text x="204.6" y="217.4">2</text>
<text x="204.6" y="220.9">3</text>
<text x="214.7" y="317.9">1</text>
<text x="222.2" y="317.9">28</text>
<text x="29.4" y="319.7">1</text>
<text x="34.6" y="321.1">PC6 RESET#</text>
<text x="58.7" y="321.1">PC0 ADC0</text>
<text x="78" y="319.7">23</text>
<text x="78" y="323.2">24</text>
<text x="214.7" y="321.5">2</text>
<text x="222.2" y="321.5">27</text>
<text x="29.4" y="326.7">2</text>
<text x="34.6" y="328.2">PD0 RXD</text>
<text x="58.7" y="324.6">PC1 ADC1</text>
<text x="58.7" y="328.2">PC2 ADC2</text>
<text x="78" y="326.7">25</text>
<text x="214.7" y="325">3</text>
<text x="214.7" y="328.5">4</text>
<text x="222.2" y="328.5">25</text>
<text x="222.2" y="325">26</text>
<text x="29.4" y="330.3">3</text>
<text x="34.6" y="331.7">PD1 TXD</text>
<text x="58.7" y="331.7">PC3 ADC3</text>
<text x="58.7" y="335.2">PC4 ADC4</text>
<text x="78" y="330.3">26</text>
<text x="78" y="333.8">27</text>
<text x="214.7" y="332">5</text>
<text x="214.7" y="335.6">6</text>
<text x="222.2" y="335.6">23</text>
<text x="222.2" y="332">24</text>
<text x="27.4" y="340.9">10</text>
<text x="29.4" y="337.3">9</text>
<text x="34.6" y="338.7">PB6 XTAL1</text>
<text x="58.7" y="338.7">PC5 ADC5</text>
<text x="78" y="337.3">28</text>
<text x="214.7" y="339.1">7</text>
<text x="222.2" y="339.1">22</text>
<text x="29.4" y="347.9">7</text>
<text x="34.6" y="342.3">PB7 XTAL2</text>
<text x="59.6" y="345.8">INT0 PD2</text>
<text x="78" y="344.4">4</text>
<text x="78" y="347.9">5</text>
<text x="214.7" y="342.6">8</text>
<text x="214.7" y="346.1">9</text>
<text x="222.2" y="346.1">20</text>
<text x="222.2" y="342.6">21</text>
<text x="27.4" y="351.4">20</text>
<text x="34.6" y="349.3">VCC</text>
<text x="34.6" y="352.8">AVCC</text>
<text x="59.6" y="349.3">INT1 PD3</text>
<text x="63.3" y="352.8">T0 PD4</text>
<text x="78" y="351.4">6</text>
<text x="214.7" y="349.7">10</text>
<text x="214.7" y="353.2">11</text>
<text x="222.2" y="353.2">18</text>
<text x="222.2" y="349.7">19</text>
<text x="27.4" y="355">21</text>
<text x="34.6" y="356.4">AREF</text>
<text x="59.4" y="359.9">AIN0 PD6</text>
<text x="63.3" y="356.4">T1 PD5</text>
<text x="78" y="355">11</text>
<text x="78" y="358.5">12</text>
<text x="214.7" y="356.7">12</text>
<text x="222.2" y="356.7">17</text>
<text x="59.4" y="363.4">AIN1 PD7</text>
<text x="78" y="362">13</text>
<text x="214.7" y="360.3">13</text>
<text x="214.7" y="363.8">14</text>
<text x="222.2" y="363.8">15</text>
<text x="222.2" y="360.3">16</text>
<text x="55.8" y="370.5">PCINT0 PB0</text>
<text x="78" y="369.1">14</text>
<text x="29.4" y="376.1">8</text>
<text x="34.6" y="377.5">GND</text>
<text x="54.6" y="374">PCINT1</text>
<text x="55.8" y="377.5">PCINT2 PB2</text>
<text x="68.7" y="374">PB1</text>
<text x="78" y="372.6">15</text>
<text x="78" y="376.1">16</text>
<text x="27.4" y="383.2">22</text>
<text x="55.8" y="381.1">PCINT3 PB3</text>
<text x="78" y="379.7">17</text>
<text x="78" y="383.2">18</text>
<text x="34.6" y="384.6">GND</text>
<text x="55.8" y="384.6">PCINT4 PB4</text>
<text x="55.8" y="388.1">PCINT5 PB5</text>
<text x="78" y="386.7">19</text>
</g>
</svg>
